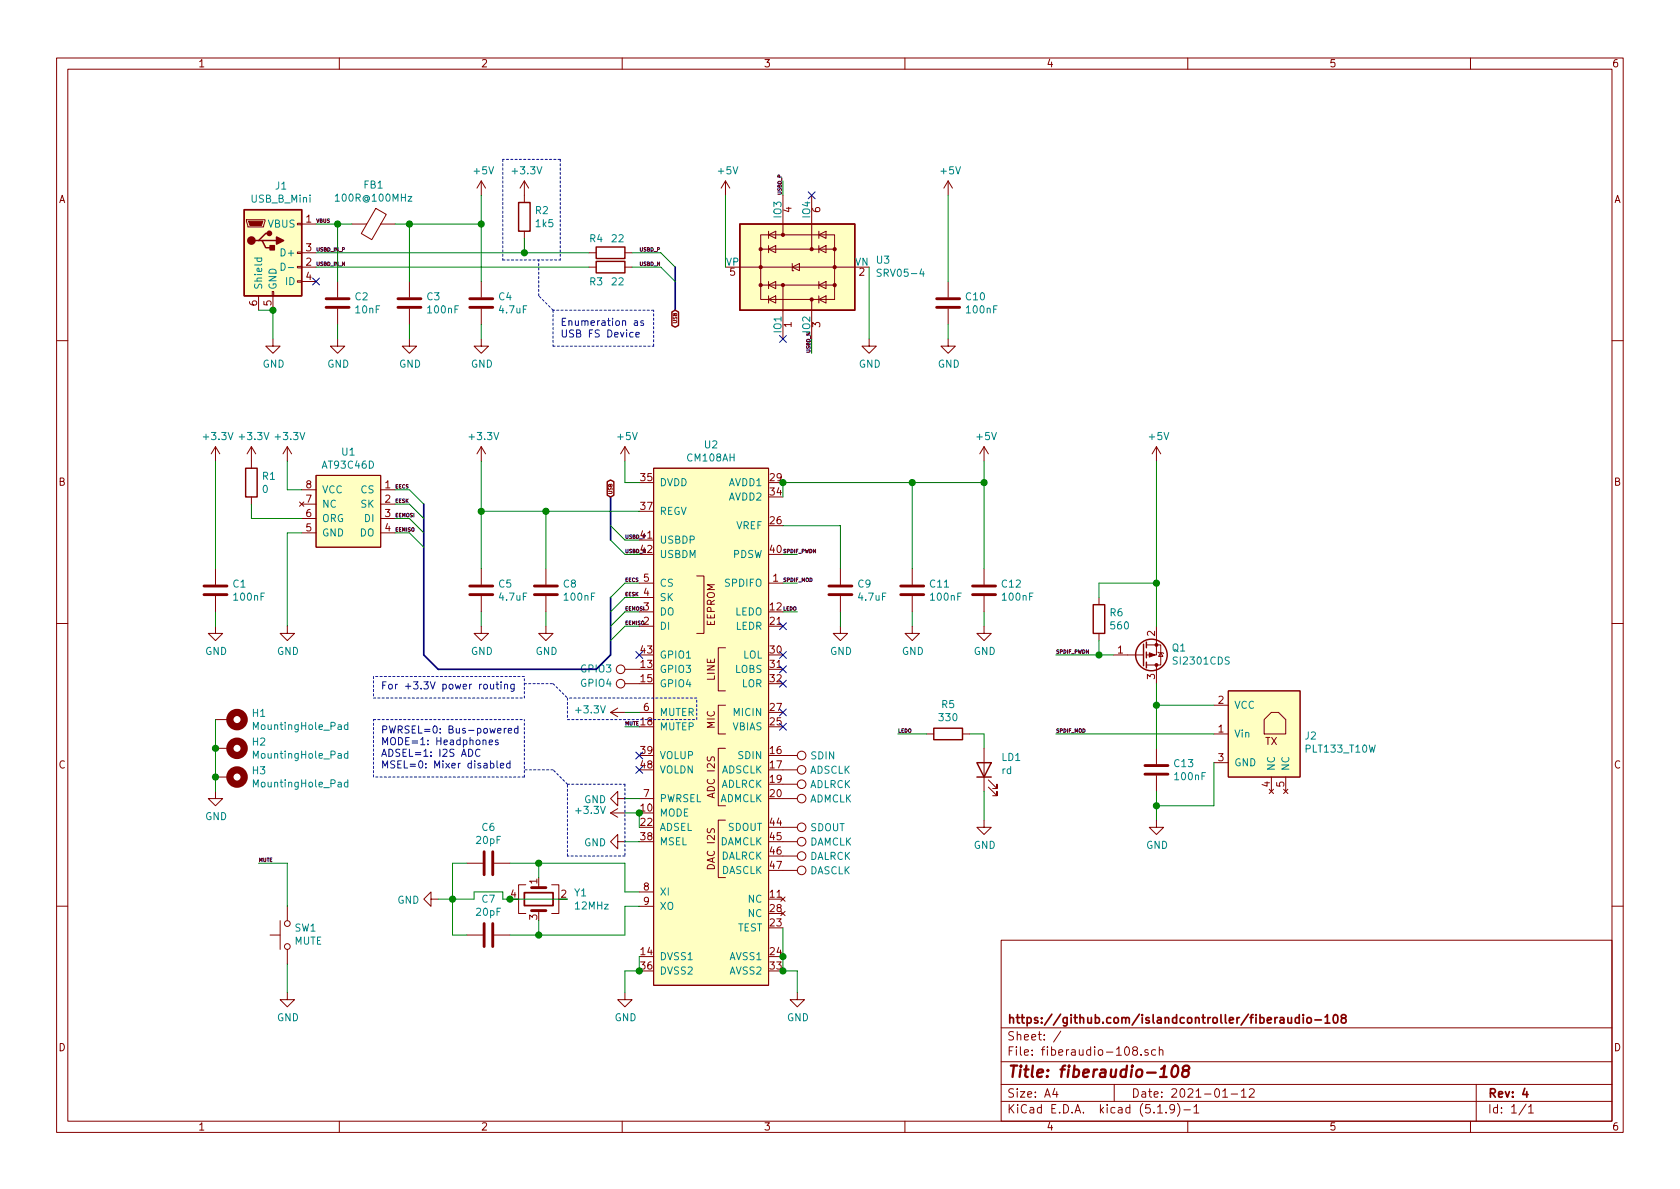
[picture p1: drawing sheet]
<svg xmlns="http://www.w3.org/2000/svg" width="297mm" height="210mm" viewBox="0 0 297 210" stroke-linecap="round" stroke-linejoin="round" font-family="sans-serif">
<g fill="none" stroke="#840000" stroke-width=".18">
<path d="M10 10.3h277v189.9h-277zM12 12.2h273v186.1h-273zM60 10.3v1.9M110 10.3v1.9M160 10.3v1.9M210 10.3v1.9M260 10.3v1.9M43.6 38.9h3.3v.2l-.3 1h-2.8zM52.6 39.5h.7v.2h-.7zM53.3 39.6h2.6M62.2 39.6h2.6M66.4 36.8l1.9 1.1-2.6 4.5-1.8-1.1z"/>
<path d="M67.3 39.6h2.5M85.1 32v2.5M85.1 32l-.8 1.3M85.1 32l.8 1.3M92.7 32l-.8 1.3M92.7 32v3.8M92.7 32l.8 1.3M128.3 32l-.8 1.3M128.3 32v2.5M128.3 32l.7 1.3M138.4 34.5v7M143.5 34.5v9.6"/>
<path d="M167.6 32l-.7 1.3M167.6 32v2.5M167.6 32l.8 1.3M45.7 52.3v2.6M48.1 51.6h.3v.7h-.3zM48.3 59.9v1.3h1.2l-1.2 1.3-1.3-1.3h1.3M48.3 52.3v2.6M52.6 49.7h.7v.2h-.7zM52.6 47.1h.7v.3h-.7zM52.6 44.6h.7v.2h-.7zM53.3 44.7h2.6M53.3 47.2h2.6"/>
<path d="M53.3 49.8h2.6M59.7 59.9v1.3h1.3l-1.3 1.3-1.3-1.3h1.3M59.7 49.8v2.8M59.7 54.6v2.8M72.4 59.9v1.3h1.3l-1.3 1.3-1.3-1.3h1.3M72.4 49.8v2.8M72.4 54.6v2.8M85.1 59.9v1.3h1.3l-1.3 1.3-1.3-1.3h1.3M85.1 49.8v2.8M85.1 54.6v2.8M92.7 40.9v1.3M104.1 44.7h1.3"/>
<path d="M104.1 47.2h1.3M110.5 44.7h1.3M110.5 47.2h1.3M130.8 47.2h20.3M134.5 41.5h13.1v11.5h-13.1zM134.5 50.4h13.1M134.5 44.1h13.1M135.9 53l1.3-.7v1.3zM135.9 50.4l1.3-.6v1.2zM135.9 44.1l1.3-.7v1.3zM135.9 41.5l1.3-.6v1.3zM135.9 40.9v1.3"/>
<path d="M135.9 43.4v1.3M135.9 49.8v1.2M135.9 52.3v1.3M138.4 50.4v9.5M140.1 46.6v1.3h.2M140.1 47.2l1.3-.6v1.3zM143.5 53v6.9M144.8 53l1.2-.7v1.3zM144.8 50.4l1.2-.6v1.2zM144.8 44.1l1.2-.7v1.3zM144.8 41.5l1.2-.6v1.3zM144.8 40.9v1.3"/>
<path d="M144.8 43.4v1.3M144.8 49.8v1.2M144.8 52.3v1.3M153.7 59.9v1.3h1.2l-1.2 1.3-1.3-1.3h1.3M167.6 59.9v1.3h1.3l-1.3 1.3-1.2-1.3h1.2M167.6 49.8v2.8M167.6 54.6v2.8M10 60.2h2M38.1 79v2.5M38.1 79l-.8 1.3M38.1 79l.8 1.3M44.4 79v3.8"/>
<path d="M44.4 79l-.7 1.3M44.4 79l.8 1.3M50.8 79l-.8 1.3M50.8 79v2.5M50.8 79l.8 1.3M85.1 79v2.5M85.1 79l-.8 1.3M85.1 79l.8 1.3M110.5 79l-.8 1.3M110.5 79v2.5M110.5 79l.8 1.3M174 79v2.5"/>
<path d="M174 79l-.8 1.3M174 79l.8 1.3M204.5 79l-.8 1.3M204.5 79v2.5M204.5 79l.7 1.3M285 60.2h2M44.4 87.9v1.2M53 88.8l.7 .7M53.3 86.6h2.6M53.3 89.1h2.6M53.3 91.7h2.6M53.3 94.2h2.6"/>
<path d="M53.7 88.8l-.7 .7M55.9 84.1h11.4v12.7h-11.4zM67.3 86.6h2.5M67.3 89.1h2.5M67.3 91.7h2.5M67.3 94.2h2.5M115.6 82.8h20.3v91.4h-20.3zM10 110.3h2M38.1 110.7v1.3h1.3l-1.3 1.3-1.3-1.3h1.3M38.1 100.6v2.8M38.1 105.4v2.8M50.8 110.7v1.3h1.3l-1.3 1.3-1.3-1.3h1.3"/>
<path d="M85.1 110.7v1.3h1.3l-1.3 1.3-1.3-1.3h1.3M85.1 100.6v2.8M85.1 105.4v2.8M96.5 110.7v1.3h1.3l-1.3 1.3-1.3-1.3h1.3M96.5 100.6v2.8M96.5 105.4v2.8M110.5 118.4h2.5M113 103.1h2.6M113 110.7h2.6M113 108.2h2.6M113 105.7h2.6M123.2 101.8h1.3v10.2h-1.3"/>
<path d="M128.3 114.5h-1.3v7.7h1.3M135.9 103.1h2.5M148.6 110.7v1.3h1.3l-1.3 1.3-1.3-1.3h1.3M148.6 100.6v2.8M148.6 105.4v2.8M161.3 110.7v1.3h1.3l-1.3 1.3-1.3-1.3h1.3M161.3 100.6v2.8M161.3 105.4v2.8M174 110.7v1.3h1.3l-1.3 1.3-1.3-1.3h1.3M174 100.6v2.8M174 105.4v2.8M194.3 105.7v1.2"/>
<path d="M194.3 112v1.3M196.8 115.8h5.4M202.7 114h2.5v3.6h-2.5M204.5 110.7v5.1h-1.8M204.5 117.6v3.3M204.7 115.3l.2 .1h.7l.1 .2M205.2 115.4l.4 .7h-.7zM285 110.3h2M38.1 139.9v1.3h1.3l-1.3 1.3-1.3-1.3h1.3M38.1 127.2h2.5M38.1 132.3h2.5M38.1 137.4h2.5"/>
<path d="M107.9 126l1.3 .7M107.9 126h2.6M109.2 125.2l-1.3 .8M110.5 120.9h2.5M113 126h2.6M128.3 132.3h-1.3v10.2h1.3M128.3 124.7h-1.3v5.1h1.3M138.4 138.7h2.6M138.4 133.6h2.6M138.4 136.1h2.6M163.8 129.8h1.3M170.2 129.8h1.2"/>
<path d="M174 132.3v7.6M174.8 139.2l1.5 1.5v-.8v.8h-.8M174.8 137.9l1.5 1.5v-.7v.7h-.8M204.5 132.3v2.8M204.5 137.2v2.7M214.6 129.8h2.6M214.6 124.7h2.6M214.6 134.9h2.6M217.2 122.2h12.7v15.2h-12.7zM223.5 127.2l1.3-1.2h1.3l1.2 1.2v2.6h-3.8zM224.4 139.6l.8 .7M224.8 137.4v2.5"/>
<path d="M225.2 139.6l-.8 .7M226.9 139.6l.8 .7M227.3 137.4v2.5M227.7 139.6l-.8 .7M76.2 159v-1.3l-1.3 1.3 1.3 1.3v-1.3h1.3M82.5 152.6h2.8M87.4 152.6h2.8M93 156.5h-1.3v5h1.3M95.2 156.5v.5M97.5 156.5h1.3v5h-1.3M107.9 143.8l1.3 .7M107.9 143.8h2.6"/>
<path d="M109.2 141.2v-1.3l-1.3 1.3 1.3 1.3v-1.3h1.3M109.2 148.8v-1.2l-1.3 1.2 1.3 1.3v-1.3h1.3M109.2 143l-1.3 .8M113 141.2h2.6M113 157.7h2.6M128.3 145h-1.3v10.2h1.3M138 158.6l.8 .8M138.4 141.2h2.6M138.4 146.3h2.6M138.4 148.8h2.6M138.4 151.4h2.6M138.4 153.9h2.6"/>
<path d="M138.8 158.6l-.8 .8M174 145v1.3h1.3l-1.3 1.3-1.3-1.3h1.3M204.5 145v1.3h1.2l-1.2 1.3-1.3-1.3h1.3M10 160.2h2M47.8 165.3h1.7M49.5 162.8v5.1M50.8 175.5v1.3h1.3l-1.3 1.2-1.3-1.2h1.3M50.8 160.3v2.5M50.8 167.9v2.5M82.5 165.3h2.8M87.4 165.3h2.8M95.2 161v.5"/>
<path d="M110.5 175.5v1.3h1.3l-1.3 1.2-1.3-1.2h1.3M113 160.3h2.6M138 161.2l.8 .7M138.8 161.2l-.8 .7M141 175.5v1.3h1.2l-1.2 1.2-1.3-1.2h1.3M177 166.3h108v32h-108zM285 160.2h2M60 198.3v1.9M110 198.3v1.9M160 198.3v1.9M177 194.8h108M177 191.8h108"/>
<path d="M177 187.8h108M177 181.8h108M186.5 192.5l-.4 1h1M186.8 193v1M187.6 182.3l-1.3 2M197 191.8v3M200.6 185.7l-.3-.1v-.2l.3-.3h.2l.3 .3-.1 .2-.6 .2a.48 .48 0 0 0-.1 .7l.3 .1 .4-.1a.48 .48 0 0 0-.2-.8M201.8 186.5v.1M203 185.7l-.4-.1-.2 .2 .1 .2 .5 .2v.3h-.6M204.3 185.7l-.4-.1-.3 .3 .1 .6 .2 .1 .4-.1M204.7 196.8h.8M205 185.7l.2-.1 .3 .1 .1 .9"/>
<path d="M205 185.1v1.5M206.2 196.7v.1M207.7 196l-.1 .1a.48 .48 0 0 1-.6 .1l-.2-.2 .2-.6a.48 .48 0 0 1 .6 .1 1.27 1.27 0 0 1-.2 1.2l-.4 .1M208.2 195.1a1.71 1.71 0 0 1 0 2.3M209.3 196.3h1.2M210 198.3v1.9M211.1 195.8l.4-.5v1.5M211.1 196.8h.9M216.2 194h.8M217.7 193.5h1.1M219.5 193l.4-.5v1.5M219.5 194h.8"/>
<path d="M220.9 192.7l.2-.2h.4l.2 .2 .1 .3-1 1h1M260 198.3v1.9M261 191.8v6.5M269.8 195.2l-1.2 2M270.3 195.8l.4-.5v1.5M270.3 196.8h.8"/>
<circle cx="109.7" cy="118.4" r=".76"/>
<circle cx="109.7" cy="120.9" r=".76"/>
<circle cx="141.7" cy="133.6" r=".76"/>
<circle cx="141.7" cy="138.7" r=".76"/>
<circle cx="141.7" cy="136.1" r=".76"/>
<circle cx="141.7" cy="146.3" r=".76"/>
<circle cx="141.7" cy="141.2" r=".76"/>
<circle cx="141.7" cy="148.8" r=".76"/>
<circle cx="141.7" cy="151.4" r=".76"/>
<circle cx="141.7" cy="153.9" r=".76"/>
<circle cx="50.8" cy="167.4" r=".51"/>
<circle cx="50.8" cy="163.3" r=".51"/>
</g>
<g fill="none" stroke="#840000" stroke-width=".3">
<path d="M92.7 157.9h5.1v2.2h-5.1zM227.7 179.9v.8a.37 .37 0 0 0 .6 .1M228.3 179.9v1M229.7 179.4v1.5M230.4 179.4v.2M230.4 179.9v1M234.3 179.9l.4-.5v1.5M235.8 179.6l.4-.2a.94 .94 0 0 1 0 1.5 .82 .82 0 0 1-.4-1.3zM229.7 180l-.4-.1-.3 .3 .1 .6 .2 .1 .4-.1M231.1 180.1l.2-.2 .5 .2v.7l-.2 .1-.5-.1zM232.5 180.4h1.1M234.3 180.9h.8"/>
<path d="M237.4 180.1l-.3-.3 .1-.2 .2-.2 .4 .1 .2 .2-.1 .2-.6 .2a.48 .48 0 0 0-.1 .7l.2 .1 .5-.1a.48 .48 0 0 0-.1-.7h-.1M269.6 192.5l-.4 1h1M270 193v1"/>
</g>
<path d="M205.1 190.4h1.2M205.3 189l.6-.6-.2 2M207.4 188.6a.45 .45 0 0 1 .5-.2 .45 .45 0 0 1 .4 .4 1.15 1.15 0 0 1-.8 1.6l-.2-.1a1.5 1.5 0 0 1 .1-1.7zM209.5 189.3l-.3-.2a.46 .46 0 0 1 .4-.7l.5 .1 .2 .4a.69 .69 0 0 1-.8 .4 .65 .65 0 0 0-.4 1 .65 .65 0 0 0 .9 0 .65 .65 0 0 0 0-.9l-.1-.1" fill="none" stroke="#840000" stroke-width=".41"/>
<g fill="none" stroke="#840000" stroke-width=".25">
<path d="M43.2 37.1h10.1v15.2h-10.1zM91.7 35.8h2v5.1h-2zM130.8 39.6h20.3v15.3h-20.3zM45.7 42.5h.7l.6 1.3h1.3M46.4 42.5h2.5M47.6 41.3h-.6l-1.3 1.2h-.6M105.4 43.7h5.1v2h-5.1zM105.4 46.2h5.1v2.1h-5.1zM118.8 55.2l.6-.3 .6 .3v2.4l-.6 .3-.6-.3zM43.4 82.8h2.1v5.1h-2.1zM107.4 85.2l.5-.3 .6 .3v2.4l-.6 .3-.5-.3zM193.3 106.9h2v5.1h-2z"/>
<path d="M202.2 113.9v3.8M202.7 113.5v1M202.7 115.3v1M202.7 117.1v1M165.1 128.8h5.1v2h-5.1zM172.7 134.9h2.6l-1.3 2.5zM172.7 137.4h2.6"/>
<circle cx="203.6" cy="115.8" r="2.79"/>
</g>
<g fill="none" stroke="#840000" stroke-width=".51">
<path d="M57.7 54.4h4M57.7 52.8h4M70.4 54.4h4M70.4 52.8h4M83.1 54.4h4M83.1 52.8h4M165.6 54.4h4.1M165.6 52.8h4.1M36.1 105.2h4M36.1 103.6h4M83.1 105.2h4M83.1 103.6h4"/>
<path d="M94.5 105.2h4.1M94.5 103.6h4.1M146.6 105.2h4M146.6 103.6h4M159.3 105.2h4M159.3 103.6h4M172 105.2h4M172 103.6h4M202.4 136.9h4.1M202.4 135.4h4.1M85.6 150.6v4.1M87.1 150.6v4.1"/>
<path d="M94 157h2.5M85.6 163.3v4.1M87.1 163.3v4.1M94 161h2.5"/>
</g>
<g fill="none" stroke="#840000" stroke-width="1.3">
<circle cx="41.9" cy="127.2" r="1.27"/>
<circle cx="41.9" cy="132.3" r="1.27"/>
<circle cx="41.9" cy="137.4" r="1.27"/>
</g>
<g fill="none" stroke="#008484" stroke-width=".18">
<path d="M59.3 34.7l.3-.4v1.3M59.3 35.6h.7M45 45.6h1.3M45.5 45.6l-.1 .4 .3 .2 .5-.1v-.5M49.7 46.5a.64 .64 0 0 1 .7 .7 .64 .64 0 0 1-.7 .6zM51 47.3h.9M155.8 47.7l-.5-.1-.2 .2 .1 .4 .6 .2v.3l-.3 .2-.4-.1M162.9 47.5l-.3 .9h.8M61.5 128.2h-.4l-.2 .2 .1 .6h.5M61.5 133.3l-.4-.1-.2 .3 .1 .5h.5M61.5 138.4l-.4-.1-.2 .3 .1 .5h.5M61.5 127.7v1.3"/>
<path d="M61.5 132.8v1.3M61.5 137.9v1.3"/>
</g>
<g fill="#ffffc2" stroke="#ffffc2" stroke-width=".18">
<path d="M55.9 84.1h11.4v12.7h-11.4z"/>
<path d="M217.2 122.2h12.7v15.2h-12.7z"/>
<path d="M115.6 82.8h20.3v91.4h-20.3z"/>
<path d="M130.8 39.6h20.3v15.3h-20.3z"/>
<path d="M43.2 37.1h10.1v15.2h-10.1z"/>
</g>
<g fill="#840000" stroke="#840000" stroke-width=".18">
<path d="M203.2 115.4l1 .4-1 .4z"/>
<path d="M43.9 39.1h2.6l-.3 .8h-2z"/>
<circle cx="204.5" cy="114" r=".25"/>
<circle cx="204.5" cy="117.6" r=".25"/>
<circle cx="143.5" cy="53" r=".28"/>
<circle cx="147.6" cy="50.4" r=".28"/>
<circle cx="138.4" cy="50.4" r=".28"/>
<circle cx="134.5" cy="50.4" r=".28"/>
<circle cx="147.6" cy="47.2" r=".28"/>
<circle cx="134.5" cy="47.2" r=".28"/>
<circle cx="147.6" cy="44.1" r=".28"/>
<circle cx="143.5" cy="44.1" r=".28"/>
<circle cx="134.5" cy="44.1" r=".28"/>
<circle cx="138.4" cy="41.5" r=".28"/>
</g>
<g fill="#840000" stroke="#840000" stroke-width=".25">
<path d="M47.8 43.4h.7v.8h-.7z"/>
<path d="M48.9 41.9l1.3 .6-1.3 .7z"/>
<circle cx="44.4" cy="42.5" r=".63"/>
<circle cx="47.6" cy="41.3" r=".38"/>
</g>
<g fill="none" stroke="#0000c2" stroke-width=".18" stroke-dasharray=".4 .4">
<path d="M88.9 28.2v17.8M99.1 28.2v17.8M99.1 28.2h-10.2M88.9 46h10.2M95.2 52.3v-6.3M97.8 54.9l-2.6-2.6M97.8 54.9v6.3M115.6 54.9h-17.8M97.8 61.2h17.8M115.6 61.2v-6.3M66 119.6v3.8M92.7 119.6h-26.7"/>
<path d="M66 123.4h26.7M66 127.2h26.7M66 137.4v-10.2M92.7 137.4h-26.7M92.7 137.4v-10.2M92.7 120.9h5.1M92.7 123.4v-3.8M97.8 136.1h-5.1M97.8 120.9l2.5 2.5M100.3 138.7h10.2M100.3 127.2h22.9M100.3 123.4v3.8"/>
<path d="M100.3 138.7l-2.5-2.6M110.5 138.7v12.7M123.2 123.4h-22.9M123.2 127.2v-3.8M100.3 151.4v-12.7M110.5 151.4h-10.2"/>
</g>
<path d="M119.4 47.2v7.7M74.9 89.1v26.7l2.6 2.6h27.9l2.5-2.6v-10.1M107.9 87.9v7.6" fill="none" stroke="#000084" stroke-width=".3"/>
<g fill="none" stroke="#008400" stroke-width=".18">
<path d="M55.9 39.6h6.3M59.7 39.6v10.2M69.8 39.6h15.3M72.4 39.6v10.2M85.1 34.5v15.3M128.3 34.5v12.7M138.4 32v2.5M167.6 34.5v15.3M45.7 54.9h2.6v5M55.9 44.7h48.2M55.9 47.2h48.2M59.7 57.4v2.5"/>
<path d="M72.4 57.4v2.5M85.1 57.4v2.5M92.7 42.2v2.5M111.8 44.7h5l2.6 2.5M111.8 47.2h5l2.6 2.6M143.5 59.9v2.6M153.7 47.2v12.7M167.6 57.4v2.5M38.1 81.5v19.1M44.4 89.1v2.6h8.9M50.8 81.5v5.1h2.5M53.3 94.2h-2.5v16.5"/>
<path d="M69.8 91.7h2.6l2.5 2.5M69.8 89.1h2.6l2.5 2.6M69.8 86.6h2.6l2.5 2.5M69.8 94.2h2.6l2.5 2.6M85.1 81.5v19.1M85.1 90.4h27.9M96.5 90.4v10.2M107.9 95.5l2.6 2.5h2.5M107.9 93l2.6 2.5h2.5M110.5 81.5v3.8h2.5M138.4 93h10.2v7.6M138.4 98h2.6"/>
<path d="M161.3 85.3v15.3M174 81.5v19.1M174 85.3h-35.6v2.6M204.5 81.5v29.2M38.1 108.2v2.5M85.1 108.2v2.5M96.5 108.2v2.5M113 110.7h-2.5l-2.6 2.6M113 103.1h-2.5l-2.6 2.6M113 105.7h-2.5l-2.6 2.5M113 108.2h-2.5l-2.6 2.5M138.4 103.1h2.6"/>
<path d="M138.4 108.2h2.6M148.6 108.2v2.5M161.3 108.2v2.5M174 108.2v2.5M186.7 115.8h10.1M194.3 113.3v2.5M204.5 103.1h-10.2v2.6M38.1 127.2v12.7M110.5 126h2.5M110.5 128.5h2.5M158.7 129.8h5.1M171.4 129.8h2.6v2.5"/>
<path d="M174 139.9v5.1M186.7 129.8h27.9M204.5 120.9v11.4M204.5 139.9v5.1M204.5 124.7h10.1M214.6 134.9v7.6h-10.1M45.7 152.6h5.1v7.7M77.5 159h6.3v-1.3h5.1v1.3h11.4M82.5 152.6h-2.5v12.7h2.5M90.2 152.6h20.3v5.1h2.5M95.2 152.6v2.6M110.5 143.8h2.5v2.5"/>
<path d="M110.5 141.2h2.5M110.5 148.8h2.5M50.8 170.4v5.1M95.2 162.8v2.5M113 160.3h-2.5v5h-20.3M113 169.2v2.5h-2.5v3.8M138.4 164.1v7.6h2.6v3.8"/>
</g>
<g fill="none" stroke="#0000c2" stroke-width=".18">
<path d="M111.9 58.8h-.3l-.3 .2 .2 .6h.4M112.2 56.8h.5v.8M112.4 59.2l.6-.1v-.3h-.4l-.2 .1 .1 .7h.5M112.7 57l-.4 .1-.2 .1 .1 .3h.5M113.8 56.8l-.3-.1-.2 .2v.2l.5 .1v.3h-.5M82.9 132.5a.64 .64 0 0 1 .7 .6 .64 .64 0 0 1-.7 .7zM84.9 132.6a.51 .51 0 0 0-.7 0 .51 .51 0 0 0-.1 .6 .46 .46 0 0 0 .2 .5 .46 .46 0 0 0 .6-.1M86.5 131.3l.6-.1-.1-.3h-.3l-.2 .1v.6h.5M86.7 135h.4l.2 .2-.1 .6h-.5M86.7 121l.1 .8h.3l.2-.1M87.3 121v.8M87.7 121h.5"/>
<path d="M87.9 134.5v1.1l.2 .2M87.9 120.6v1.1l.3 .1M88.1 130.9h-.3l-.2 .1v.2l.5 .1v.3h-.5M88.5 135.4l.6-.1-.1-.3h-.3l-.2 .1v.7h.5M88.6 120.6v.1M88.6 121v.8M89.2 128.8v.8M89.2 121.1l.2-.1 .3 .1v.7M89.2 121v.8M89.5 128.8h-.2l-.1 .2M89.9 129.2l.6-.1-.1-.3h-.4l-.1 .2v.6h.5M90.2 135h-.4l-.2 .2 .1 .6h.5"/>
<path d="M90.2 134.5v1.3M90.9 121v1l-.2 .3-.4-.1M90.9 121.1l-.4-.1-.2 .2 .1 .6h.5M91.6 128.8h-.4l-.2 .2 .1 .6h.5M91.6 128.4v1.2"/>
</g>
<g fill="#008400" stroke="#008400" stroke-width=".25">
<circle cx="48.3" cy="54.9" r=".51"/>
<circle cx="174" cy="85.3" r=".51"/>
<circle cx="138.4" cy="169.2" r=".51"/>
<circle cx="59.7" cy="39.6" r=".51"/>
<circle cx="72.4" cy="39.6" r=".51"/>
<circle cx="85.1" cy="39.6" r=".51"/>
<circle cx="204.5" cy="142.5" r=".51"/>
<circle cx="194.3" cy="115.8" r=".51"/>
<circle cx="204.5" cy="124.7" r=".51"/>
<circle cx="161.3" cy="85.3" r=".51"/>
<circle cx="204.5" cy="103.1" r=".51"/>
<circle cx="92.7" cy="44.7" r=".51"/>
<circle cx="85.1" cy="90.4" r=".51"/>
<circle cx="38.1" cy="132.3" r=".51"/>
<circle cx="38.1" cy="137.4" r=".51"/>
<circle cx="90.2" cy="159" r=".51"/>
<circle cx="96.5" cy="90.4" r=".51"/>
<circle cx="95.3" cy="165.3" r=".51"/>
<circle cx="95.3" cy="152.6" r=".51"/>
<circle cx="80" cy="159" r=".51"/>
<circle cx="113" cy="171.7" r=".51"/>
<circle cx="113" cy="143.8" r=".51"/>
<circle cx="138.4" cy="85.3" r=".51"/>
<circle cx="138.4" cy="171.7" r=".51"/>
</g>
<g fill="none" stroke="#000084" stroke-width=".18">
<path d="M142.9 33.9l1.2 1.2M144.1 33.9l-1.2 1.2M55.3 49.2l1.2 1.2M56.5 49.2l-1.2 1.2M137.8 59.3l1.2 1.2M139 59.3l-1.2 1.2M112.4 115.2l1.2 1.2M113.6 115.2l-1.2 1.2M137.8 115.2l1.2 1.2M137.8 117.7l1.2 1.3M137.8 110.1l1.2 1.2M139 115.2l-1.2 1.2"/>
<path d="M139 117.7l-1.2 1.3M139 110.1l-1.2 1.2M112.4 133l1.2 1.2M112.4 135.5l1.2 1.2M113.6 133l-1.2 1.2M113.6 135.5l-1.2 1.2M137.8 125.4l1.2 1.2M137.8 120.3l1.2 1.2M137.8 127.9l1.2 1.2M139 125.4l-1.2 1.2M139 120.3l-1.2 1.2M139 127.9l-1.2 1.2"/>
</g>
<text font-size="2.8" fill="#840000" x="178" y="190.5">Title: fiberaudio-108</text>
<g font-size="2.1" fill="#840000">
<text x="178" y="184">Sheet: /</text>
<text x="178" y="181">https://github.com/islandcontroller/fiberaudio-108</text>
<text x="178" y="186.7">File: fiberaudio-108.sch</text>
<text x="178" y="196.9">KiCad E.D.A. kicad (5.1.9)-1</text>
<text x="178" y="194.1">Size: A4</text>
<text x="200" y="194.1">Date: 2021-01-12</text>
<text x="263" y="194.1">Rev: 4</text>
<text x="263" y="196.9">Id: 1/1</text>
</g>
<g font-size="1.8" fill="#840000">
<text x="35" y="11.9">1</text>
<text x="85" y="11.9">2</text>
<text x="135" y="11.9">3</text>
<text x="185" y="11.9">4</text>
<text x="235" y="11.9">5</text>
<text x="285" y="11.9">6</text>
<text x="10.4" y="35.9">A</text>
<text x="285.4" y="35.9">A</text>
<text x="54.1" y="39.4">1</text>
<text x="140" y="37.6" transform="rotate(-90 140 37.6)">4</text>
<text x="145" y="37.6" transform="rotate(-90 145 37.6)">6</text>
<text x="54.1" y="47">2</text>
<text x="54.1" y="44.4">3</text>
<text x="54.1" y="49.5">4</text>
<text x="129.1" y="48.8">5</text>
<text x="151.9" y="48.8">2</text>
<text x="45.5" y="54.1" transform="rotate(-90 45.5 54.1)">6</text>
<text x="48" y="54.1" transform="rotate(-90 48 54.1)">5</text>
<text x="140" y="57.9" transform="rotate(-90 140 57.9)">1</text>
<text x="145" y="57.9" transform="rotate(-90 145 57.9)">3</text>
<text x="10.4" y="85.9">B</text>
<text x="54.1" y="88.9">7</text>
<text x="54.1" y="86.4">8</text>
<text x="68.1" y="86.4">1</text>
<text x="68.1" y="88.9">2</text>
<text x="113.3" y="85.1">35</text>
<text x="136.2" y="85.1">29</text>
<text x="136.2" y="87.6">34</text>
<text x="285.4" y="85.9">B</text>
<text x="54.1" y="94">5</text>
<text x="54.1" y="91.4">6</text>
<text x="68.1" y="91.4">3</text>
<text x="68.1" y="94">4</text>
<text x="113.3" y="90.2">37</text>
<text x="136.2" y="92.7">26</text>
<text x="136.2" y="97.8">40</text>
<text x="113.8" y="105.4">4</text>
<text x="113.8" y="102.9">5</text>
<text x="136.2" y="107.9">12</text>
<text x="136.7" y="102.9">1</text>
<text x="126.4" y="110.8" transform="rotate(-90 126.4 110.8)">EEPROM</text>
<text x="136.2" y="110.5">21</text>
<text x="204.2" y="112.5" transform="rotate(-90 204.2 112.5)">2</text>
<text x="113.3" y="118.1">13</text>
<text x="113.3" y="115.6">43</text>
<text x="136.2" y="115.6">30</text>
<text x="136.2" y="118.1">31</text>
<text x="197.6" y="115.6">1</text>
<text x="113.3" y="120.6">15</text>
<text x="113.8" y="125.7">6</text>
<text x="126.4" y="120.4" transform="rotate(-90 126.4 120.4)">LINE</text>
<text x="136.2" y="125.7">27</text>
<text x="136.2" y="120.6">32</text>
<text x="204.2" y="120.1" transform="rotate(-90 204.2 120.1)">3</text>
<text x="215.4" y="124.5">2</text>
<text x="113.3" y="128.3">18</text>
<text x="126.4" y="128.9" transform="rotate(-90 126.4 128.9)">MIC</text>
<text x="136.2" y="128.3">25</text>
<text x="215.4" y="129.5">1</text>
<text x="223.7" y="131.7">TX</text>
<text x="10.4" y="135.9">C</text>
<text x="113.3" y="133.3">39</text>
<text x="113.3" y="135.9">48</text>
<text x="136.2" y="133.3">16</text>
<text x="136.2" y="135.9">17</text>
<text x="215.4" y="134.6">3</text>
<text x="285.4" y="135.9">C</text>
<text x="113.3" y="143.5">10</text>
<text x="113.8" y="141">7</text>
<text x="126.4" y="140.9" transform="rotate(-90 126.4 140.9)">ADC I2S</text>
<text x="136.2" y="138.4">19</text>
<text x="136.2" y="141">20</text>
<text x="224.5" y="139.2" transform="rotate(-90 224.5 139.2)">4</text>
<text x="227.1" y="139.2" transform="rotate(-90 227.1 139.2)">5</text>
<text x="113.3" y="146">22</text>
<text x="113.3" y="148.6">38</text>
<text x="136.2" y="146">44</text>
<text x="136.2" y="148.6">45</text>
<text x="126.4" y="153.6" transform="rotate(-90 126.4 153.6)">DAC I2S</text>
<text x="136.2" y="151.1">46</text>
<text x="136.2" y="153.7">47</text>
<text x="90.3" y="158.7">4</text>
<text x="95" y="156.3" transform="rotate(-90 95 156.3)">1</text>
<text x="99.2" y="158.7">2</text>
<text x="113.8" y="157.5">8</text>
<text x="113.8" y="160">9</text>
<text x="136.2" y="158.7">11</text>
<text x="136.2" y="161.3">28</text>
<text x="95" y="162.7" transform="rotate(-90 95 162.7)">3</text>
<text x="136.2" y="163.8">23</text>
<text x="113.3" y="168.9">14</text>
<text x="113.3" y="171.4">36</text>
<text x="136.2" y="168.9">24</text>
<text x="136.2" y="171.4">33</text>
<text x="10.4" y="185.9">D</text>
<text x="285.4" y="185.9">D</text>
<text x="35" y="199.9">1</text>
<text x="85" y="199.9">2</text>
<text x="135" y="199.9">3</text>
<text x="185" y="199.9">4</text>
<text x="235" y="199.9">5</text>
<text x="285" y="199.9">6</text>
</g>
<g font-size="1.8" fill="#008484">
<text x="44.4" y="35.8">USB_B_Mini</text>
<text x="48.7" y="33.5">J1</text>
<text x="59.8" y="35.7">100R@100MHz</text>
<text x="64.4" y="33.3">FB1</text>
<text x="83.9" y="30.8">+5V</text>
<text x="90.8" y="30.8">+3.3V</text>
<text x="127.1" y="30.8">+5V</text>
<text x="166.4" y="30.8">+5V</text>
<text x="47.4" y="40.3">VBUS</text>
<text x="94.7" y="37.9">R2</text>
<text x="94.8" y="40.2">1k5</text>
<text x="138.2" y="38.5" transform="rotate(-90 138.2 38.5)">IO3</text>
<text x="143.3" y="38.5" transform="rotate(-90 143.3 38.5)">IO4</text>
<text x="50" y="45.3">D+</text>
<text x="104.3" y="42.8">R4</text>
<text x="108.3" y="42.8">22</text>
<text x="128.4" y="47">VP</text>
<text x="151.2" y="47">VN</text>
<text x="155" y="46.6">U3</text>
<text x="46.4" y="51.3" transform="rotate(-90 46.4 51.3)">Shield</text>
<text x="48.9" y="51.3" transform="rotate(-90 48.9 51.3)">GND</text>
<text x="50.5" y="50.4">ID</text>
<text x="62.8" y="53.1">C2</text>
<text x="75.5" y="53.1">C3</text>
<text x="88.2" y="53.1">C4</text>
<text x="104.3" y="50.5">R3</text>
<text x="108.3" y="50.5">22</text>
<text x="155.7" y="48.9">SRV05-4</text>
<text x="170.8" y="53.1">C10</text>
<text x="62.9" y="55.4">10nF</text>
<text x="75.8" y="55.4">100nF</text>
<text x="88.4" y="55.4">4.7uF</text>
<text x="138.2" y="58.8" transform="rotate(-90 138.2 58.8)">IO1</text>
<text x="143.3" y="58.8" transform="rotate(-90 143.3 58.8)">IO2</text>
<text x="171" y="55.4">100nF</text>
<text x="46.4" y="65">GND</text>
<text x="57.9" y="65">GND</text>
<text x="70.6" y="65">GND</text>
<text x="83.3" y="65">GND</text>
<text x="151.8" y="65">GND</text>
<text x="165.8" y="65">GND</text>
<text x="36.1" y="77.8">+3.3V</text>
<text x="42.5" y="77.8">+3.3V</text>
<text x="48.8" y="77.8">+3.3V</text>
<text x="83.1" y="77.8">+3.3V</text>
<text x="109.3" y="77.8">+5V</text>
<text x="172.8" y="77.8">+5V</text>
<text x="203.3" y="77.8">+5V</text>
<text x="57.1" y="82.9">AT93C46D</text>
<text x="60.5" y="80.6">U1</text>
<text x="121.6" y="81.6">CM108AH</text>
<text x="124.6" y="79.3">U2</text>
<text x="46.4" y="84.9">R1</text>
<text x="46.4" y="87.2">0</text>
<text x="56.9" y="89.8">NC</text>
<text x="56.9" y="87.2">VCC</text>
<text x="63.8" y="87.2">CS</text>
<text x="63.8" y="89.8">SK</text>
<text x="116.6" y="86">DVDD</text>
<text x="128.9" y="86">AVDD1</text>
<text x="128.9" y="88.5">AVDD2</text>
<text x="56.9" y="94.9">GND</text>
<text x="56.9" y="92.3">ORG</text>
<text x="63.7" y="94.9">DO</text>
<text x="64.5" y="92.3">DI</text>
<text x="116.6" y="91.1">REGV</text>
<text x="130.1" y="93.6">VREF</text>
<text x="116.6" y="96.1">USBDP</text>
<text x="116.6" y="98.7">USBDM</text>
<text x="129.6" y="98.7">PDSW</text>
<text x="41.2" y="103.9">C1</text>
<text x="41.5" y="106.2">100nF</text>
<text x="88.2" y="103.9">C5</text>
<text x="88.4" y="106.2">4.7uF</text>
<text x="99.6" y="103.9">C8</text>
<text x="99.9" y="106.2">100nF</text>
<text x="116.6" y="106.3">SK</text>
<text x="116.6" y="103.8">CS</text>
<text x="128.3" y="103.8">SPDIFO</text>
<text x="151.7" y="103.9">C9</text>
<text x="151.9" y="106.2">4.7uF</text>
<text x="164.5" y="103.9">C11</text>
<text x="164.7" y="106.2">100nF</text>
<text x="177.2" y="103.9">C12</text>
<text x="177.4" y="106.2">100nF</text>
<text x="116.6" y="111.4">DI</text>
<text x="116.6" y="108.8">DO</text>
<text x="130" y="108.8">LEDO</text>
<text x="130" y="111.4">LEDR</text>
<text x="196.3" y="109">R6</text>
<text x="196.5" y="111.3">560</text>
<text x="36.3" y="115.8">GND</text>
<text x="49" y="115.8">GND</text>
<text x="83.3" y="115.8">GND</text>
<text x="94.7" y="115.8">GND</text>
<text x="102.7" y="118.9">GPIO3</text>
<text x="116.6" y="119">GPIO3</text>
<text x="116.6" y="116.5">GPIO1</text>
<text x="130" y="119">LOBS</text>
<text x="131.3" y="116.5">LOL</text>
<text x="146.8" y="115.8">GND</text>
<text x="159.5" y="115.8">GND</text>
<text x="172.2" y="115.8">GND</text>
<text x="207.3" y="115.2">Q1</text>
<text x="207.7" y="117.5">SI2301CDS</text>
<text x="102.7" y="121.5">GPIO4</text>
<text x="116.6" y="121.5">GPIO4</text>
<text x="131.1" y="121.5">LOR</text>
<text x="166.5" y="125.2">R5</text>
<text x="218.2" y="125.3">VCC</text>
<text x="44.7" y="126.8">H1</text>
<text x="44.7" y="131.8">H2</text>
<text x="45.2" y="129.1">MountingHole_Pad</text>
<text x="102" y="126.2">+3.3V</text>
<text x="116.6" y="129.2">MUTEP</text>
<text x="116.6" y="126.6">MUTER</text>
<text x="129.5" y="129.2">VBIAS</text>
<text x="129.9" y="126.6">MICIN</text>
<text x="166.2" y="127.5">330</text>
<text x="218.2" y="130.4">Vin</text>
<text x="230.8" y="130.8">J2</text>
<text x="44.7" y="136.9">H3</text>
<text x="45.2" y="134.2">MountingHole_Pad</text>
<text x="116.6" y="134.2">VOLUP</text>
<text x="116.6" y="136.8">VOLDN</text>
<text x="127.5" y="136.8">ADSCLK</text>
<text x="130.7" y="134.2">SDIN</text>
<text x="143.2" y="136.8">ADSCLK</text>
<text x="143.4" y="134.3">SDIN</text>
<text x="177.1" y="134.6">LD1</text>
<text x="177.1" y="136.9">rd</text>
<text x="207.7" y="135.7">C13</text>
<text x="207.8" y="138">100nF</text>
<text x="218.2" y="135.5">GND</text>
<text x="225.4" y="136.4" transform="rotate(-90 225.4 136.4)">NC</text>
<text x="228" y="136.4" transform="rotate(-90 228 136.4)">NC</text>
<text x="231" y="133.1">PLT133_T10W</text>
<text x="45.2" y="139.2">MountingHole_Pad</text>
<text x="102" y="143.9">+3.3V</text>
<text x="103.3" y="142">GND</text>
<text x="116.6" y="141.9">PWRSEL</text>
<text x="127.2" y="141.9">ADMCLK</text>
<text x="127.4" y="139.3">ADLRCK</text>
<text x="143.1" y="139.4">ADLRCK</text>
<text x="143.1" y="141.9">ADMCLK</text>
<text x="36.3" y="145">GND</text>
<text x="84.3" y="149.2">20pF</text>
<text x="85.2" y="146.9">C6</text>
<text x="103.3" y="149.7">GND</text>
<text x="116.6" y="144.4">MODE</text>
<text x="116.6" y="146.9">ADSEL</text>
<text x="116.6" y="149.5">MSEL</text>
<text x="127.2" y="149.5">DAMCLK</text>
<text x="128.7" y="146.9">SDOUT</text>
<text x="143.1" y="149.5">DAMCLK</text>
<text x="143.2" y="147">SDOUT</text>
<text x="127.4" y="152">DALRCK</text>
<text x="127.5" y="154.6">DASCLK</text>
<text x="143.1" y="152.1">DALRCK</text>
<text x="143.2" y="154.6">DASCLK</text>
<text x="172.2" y="150.1">GND</text>
<text x="202.6" y="150.1">GND</text>
<text x="70.3" y="159.8">GND</text>
<text x="84.3" y="161.9">20pF</text>
<text x="85.2" y="159.6">C7</text>
<text x="101.6" y="158.5">Y1</text>
<text x="101.8" y="160.8">12MHz</text>
<text x="116.6" y="158.4">XI</text>
<text x="116.6" y="160.9">XO</text>
<text x="132.3" y="159.6">NC</text>
<text x="52" y="167.1">MUTE</text>
<text x="52.1" y="164.7">SW1</text>
<text x="130.4" y="164.7">TEST</text>
<text x="132.3" y="162.2">NC</text>
<text x="116.6" y="169.8">DVSS1</text>
<text x="116.6" y="172.3">DVSS2</text>
<text x="129.1" y="169.8">AVSS1</text>
<text x="129.1" y="172.3">AVSS2</text>
<text x="49" y="180.6">GND</text>
<text x="108.7" y="180.6">GND</text>
<text x="139.1" y="180.6">GND</text>
</g>
<g font-size="1.8" fill="#0000c2">
<text x="99.1" y="57.6">Enumeration as</text>
<text x="99.1" y="59.7">USB FS Device</text>
<text x="67.3" y="121.9">For +3.3V power routing</text>
<text x="67.3" y="129.7">PWRSEL=0: Bus-powered</text>
<text x="67.3" y="131.8">MODE=1: Headphones</text>
<text x="67.3" y="133.8">ADSEL=1: I2S ADC</text>
<text x="67.3" y="135.9">MSEL=0: Mixer disabled</text>
</g>
<g font-size="1.8">
<text x="113.3" y="95.2">41</text>
<text x="113.3" y="97.8">42</text>
<text x="113.8" y="107.9">3</text>
<text x="113.8" y="110.5">2</text>
</g>
<g font-size=".9">
<text x="138.2" y="34.5" transform="rotate(-90 138.2 34.5)">USBD_P</text>
<text x="55.9" y="39.4">VBUS</text>
<text x="55.9" y="47">USBD_IN_N</text>
<text x="55.9" y="44.5">USBD_IN_P</text>
<text x="113" y="47">USBD_N</text>
<text x="113" y="44.5">USBD_P</text>
<text x="143.3" y="62.5" transform="rotate(-90 143.3 62.5)">USBD_N</text>
<text x="69.8" y="86.4">EECS</text>
<text x="69.8" y="88.9">EESK</text>
<text x="69.8" y="94">EEMISO</text>
<text x="69.8" y="91.5">EEMOSI</text>
<text x="110.5" y="95.3">USBD_P</text>
<text x="110.5" y="97.8">USBD_N</text>
<text x="138.4" y="97.8">SPDIF_PWDN</text>
<text x="110.5" y="102.9">EECS</text>
<text x="110.5" y="105.4">EESK</text>
<text x="110.5" y="108">EEMOSI</text>
<text x="138.4" y="102.9">SPDIF_MOD</text>
<text x="138.4" y="108">LEDO</text>
<text x="110.5" y="110.5">EEMISO</text>
<text x="186.7" y="115.6">SPDIF_PWDN</text>
<text x="110.5" y="128.3">MUTE</text>
<text x="158.7" y="129.6">LEDO</text>
<text x="186.7" y="129.6">SPDIF_MOD</text>
<text x="45.7" y="152.4">MUTE</text>
</g>
<g font-size=".9" fill="#840000">
<text x="119.7" y="57.1" transform="rotate(-90 119.7 57.1)">USB</text>
<text x="108.3" y="87.5" transform="rotate(-90 108.3 87.5)">USB</text>
</g>
</svg>
